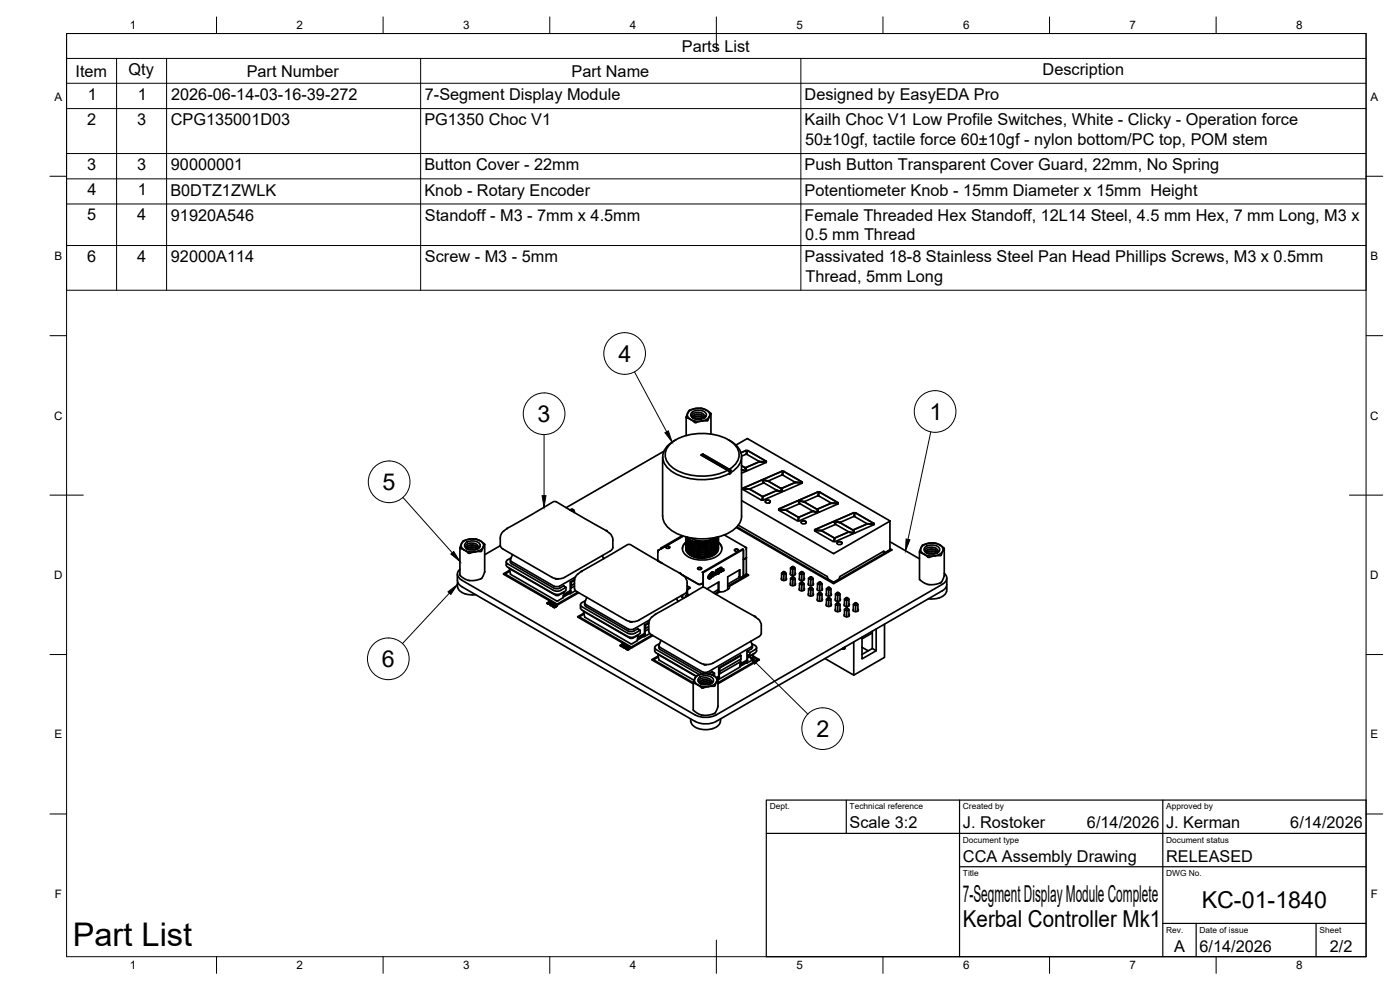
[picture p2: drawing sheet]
<svg xmlns="http://www.w3.org/2000/svg" width="420mm" height="297mm" viewBox="0 0 420 297" stroke-linecap="round" stroke-linejoin="round" font-family="sans-serif">
<!-- layer: Visible -->
<g fill="none" stroke="#000" stroke-width=".51">
<path d="M198.9 137.1v17.7M199.2 135.4l-29.3 16.9M202.9 131.9a5.8 5.8 0 0 0-3.9 6 8.6 8.6 0 0 0 6.8 5.4 18.8 18.8 0 0 0 13.1-1.3M205.9 125.2v5.5M207.6 123.8a3.2 3.2 0 0 1 4.3 .3 1.48 1.48 0 0 1-1.7 1.7h-1.2a1.35 1.35 0 0 1-1.3-.5 1.35 1.35 0 0 1-.1-1.5zM207.9 124.3l1.1-.5 1.4 .1 .8 .5 .2 .7a.54 .54 0 0 1-.5 .4 .54 .54 0 0 1-.5-.4l-1-.1-1 .2a.51 .51 0 0 1-.7-.1 .51 .51 0 0 1 0-.7zM208 125.1l.6-.6 1-.1 1.2 .3 .5 .6-.7-.8-1.4-.2-1.1 .4-.1 .5 .2 .3M208.1 125.4l.6-.4 1.1-.1 1.3 .6M208.6 125.7l1.2-.2 .7 .2M208.7 125.7l1-.1 .7 .2M210.5 136.6l8.4 4.7-8.4-4.8 .4-.3 8.4 4.9-.4 .3M210.5 136.5l.4-.3 8.4 4.9v1l-.4 .2v-1l.4-.2-.4 .3z"/>
<path d="M211.3 125.5l.6-.8-.7 .8M212.9 125l.5-.8-.1-.2-2.4-1.4h-2.3l-1.8 .6-.6 1.2-.2 .9 1.1 .5 1.5 1 1.9-.4M212.9 125l-.5 1.2-1.9 .2M212.9 125l-.9 .8-1.5 .5M212.9 125a2.15 2.15 0 0 0-2.4-2.4 3.5 3.5 0 0 0-4.2 1.8 2.99 2.99 0 0 0 3.6 2l.6-.1M213.4 124.2v6M218.5 131.9a5.8 5.8 0 0 1 4 5.9 6.1 6.1 0 0 1-3.2 4M222.4 135.8l1.7-.6-.2 1.1-1.4 .6M222.5 137.1l.1 17.7a6.8 6.8 0 0 1-5.1 5.7 18 18 0 0 1-16.5-1.8 5.3 5.3 0 0 1-2.1-3.9M222.5 139.7l1 .6M224.1 136.2l3.9 2.3M224.2 131.6l-3.3 1.9"/>
<path d="M224.2 131.6h.2M224.2 135.3l-.1 .9M224.2 135.3l.2-.1 5.6 3.2-.2 .1M224.4 131.6l42.6 24.7M227.7 138.6l2.3 .1M227.8 138.6l-3.9 1.7M228 138.5l-.3 .1M228 138.5h1.8M229.8 138.6l.1 .2-5.5 2.4M151.1 159.4l-.6 .7a5.2 5.2 0 0 0-.4 3.5l.2 .6 .6 .5 14.8 8.5M152.2 158.5h.1M152.2 158.5l-1.1 .9"/>
<path d="M167 150.6h-1.1l-13.7 7.9M167 150.6l14.9 8.6a3.2 3.2 0 0 1 2 2.8M171.1 153l.5-.3 .6 .3-.6 .3-.5-.3M171.6 153.3v.1M172.1 153.6l.3-.1v.3M172.2 153l.2 .5M181.8 159.1h.1M218.9 140.8a4.6 4.6 0 0 0 2-6.9 14 14 0 0 0-12.3-3.7 11.7 11.7 0 0 0-8.2 3.9 4.3 4.3 0 0 0 1.4 6.2 17 17 0 0 0 16.6 .8M221 158.3l29.2 16.8 17.4-10-.5-.5M221.1 158.1l29.1 16.7 16.9-9.9M221.6 157.6l26.7 15.4 .3 .8 1.5 .8M222.5 150.2l27.7 15.9 16.9-9.9"/>
<path d="M222.5 140.9l1.3 .3M222.5 141l1.3 .3M223 146.5h-.1M223.1 146.7l1.9 .1M223.1 146.7l-.2 .2 5.8 3.1 .1-1-3.8-2.2M223.1 146.7l-.2 .1M223.5 140.3l.4 .8M223.8 141.3h.1M223.8 141.3v.1l-1.3 .6M223.8 140.4l.1-.1-.1 .1 .3 .7 .3 .1M224 141.1h.1M224 141l-.2 .2"/>
<path d="M225 146.8l3.8 2.2M229 149l-.1 1h.2M229.1 143.8v.2M229.1 143.8l-.1 .1M229.1 144.8l-.3-.7-.3-.1-5.5 2.5M229.1 144.8h.1M229.1 144.8l-4.1 1.9-1.9-.1-.1-.2M229.2 144.1l1.3 .3M229.2 144.1l-.2 .1 .4 .8 3.8 2.1 1.5 .2M229.2 144.1l-.2 .1M229.6 150.5a.89 .89 0 0 1 1.6 0M229.9 150.2l.5-.1a.6 .6 0 0 1 .8 .5l-.8 .4a.6 .6 0 0 1-.7-.6z"/>
<path d="M230.6 144.4l3.8 2.1 .3 .8M232.9 147.3l-3.9 1.7M233.8 152.7h-.1M233.8 152.9l2 .1 3.8 2.2M233.8 152.9l2 .1M233.8 152.9l-.1 .1M233.8 152.9l-.1 .2 5.5 3.1M234.6 146.7l.3 .6 .3 .1M234.6 147.5l-1.7-.3-3.9 1.8M234.6 141.4l.2 .1M234.6 141.4l-5.5 2.4M234.7 146.5l-.1 .2"/>
<path d="M234.7 146.5l-.1 .1M234.7 147.6l-5.6 2.4M234.7 147.3h.1M234.7 142.4l-4 1.8-1.6-.2M234.8 141.5l-.1 .9M234.9 142.4l.1-.9 .2-.1 5.6 3.3-2.2-.1M234.9 142.4l.1 .2M234.9 142.4h.1M234.9 142.6l3.6 2M235.8 153l3.8 2.2-.1 1M238.5 144.8l-3.8 1.7M238.5 144.8l2.1 .1"/>
<path d="M238.7 144.8l1.9 .1M239.5 156.2h-.3M239.5 150.3l.4 .7M239.6 150.3l-5.8 2.4M239.8 150.1h.1M239.9 151v.1M239.9 151l-4.1 1.9h-2v-.2M239.9 150.3l1.5 .3M239.9 150.3l-.2 .1M239.9 150.3l-.2 .1 .5 .8 3.8 2.1M240.4 156.7a.89 .89 0 0 1 1.6 0M240.6 144.9h.1"/>
<path d="M240.6 144.8l.1 .2-5.6 2.4M240.6 156.4l.6-.1a.6 .6 0 0 1 .7 .6l-.7 .3a.6 .6 0 0 1-.8-.6zM241.4 150.6l3.8 2.2M243.7 153.5l-4 1.7-.1 1M243.9 153.3l1.4 .3M244.5 159.2l.1-.1-.1 .2 5.5 3.2 .3-.1M244.6 158.9l-.1 .1M245.2 152.8l.3 .7M245.3 153.7l-1.6-.2-4 1.7-.1 1M245.4 153.7l.1 .1M245.4 153.7v.2l-5.5 2.4-.3-.1M245.4 147.6l.2 .1z"/>
<path d="M245.4 147.7l-5.6 2.4M245.5 153.5h.1M245.5 153.5l-.2 .1M245.6 147.7l-.2 1.1-3.9 1.7-1.6-.3-.1-.2M245.6 148.7l.2-1h.2l5.5 3.1M245.6 148.7h.1M245.6 148.6l3.7 2.3 2.1 .1M249.5 151l1.9 .1M250.3 156.6l.4 .7M250.3 156.5l-5.7 2.4M250.5 157.4l-3.9 1.7h-2v-.2M250.6 156.3h.1"/>
<path d="M250.6 156.3l1.4 .4M250.7 157.2v.1M250.7 157.2l-.1 .2M250.7 156.5l-.2 .1M250.7 156.5l-.2 .1 .4 .8M250.7 156.5l1.5 .3M250.9 157.4l3.8 2.2 1.6 .1M251.4 151.1l-2-.1-4 1.7M251.4 151.1l.1 .1M251.4 151.1l.1 .1-5.6 2.4h-.2l-.4-.7 .2-.2-.2 .1M251.5 150.8l.1 .1M251.5 150.8l-.1 .2"/>
<path d="M252.2 156.9l3.7 2.1 .4 .8M254.5 159.7l-4 1.7-.1 1M256.1 159.9l-1.6-.2-4 1.7-.1 1M256.1 159.9l.1 .1M256.1 159.9l.1 .2-5.6 2.4-.2-.1M256.2 153.8l.2 .1h-.2l-5.6 2.4M256.3 159.7v.1M256.4 154l-.2 1-4.2 1.7M256.4 154.9h.1M256.4 154.9l3.9 2.2M256.8 153.9l5.5 3.2M256.8 153.9l-.3 .1-.1 .9"/>
<path d="M262.1 157.3l.1 .1-5.5 2.5-.6-.8 .1-.2-.1 .2M262.3 157v.1M262.3 157l-.1 .2-1.9-.1M262.3 157.4l-2.1-.2-4 1.7M267.1 156.3v8.6M137.3 172.2v2M137.3 174.2l.2 .8 1.1 1 70 40.5M137.3 174.6v1.2l.3 1.1 .8 .7 1.2 .6M138.1 170.8a1.86 1.86 0 0 0-.8 1.8 1.86 1.86 0 0 0 1.3 1.5l70 40.4M138.7 162.8a4.6 4.6 0 0 1 6.2 .2 1.81 1.81 0 0 1-1.7 2.4 4.1 4.1 0 0 1-4.8-1.4zM138.9 162.4l2.1-.6 1.7-.1 1.7 .8 1.1 .9-1.1 2.1h-1.7l-2 .5-1.4-1-1.3-.5zM139.6 178.2l1.6 .3 1.6-.1"/>
<path d="M139.7 163a3.2 3.2 0 0 1 4.3 .3 1.48 1.48 0 0 1-1.6 1.7h-1.2a1.35 1.35 0 0 1-1.4-.5 1.35 1.35 0 0 1-.1-1.5zM140.1 164.4l.4-.6 1.4-.2 1.1 .3 .4 .6M140.2 164.6l.5-.4 1.1-.1 1.4 .6M140.2 164.7l1.1-.5 1.6 .3a.46 .46 0 0 0 .6 0 .46 .46 0 0 0 0-.7l-1-.7-1.5-.1-.9 .3-.4 .5 .1 .5 .4 .4M140.7 164.9l1.1-.2 .8 .2M140.8 164.9l1.7 .1M143.4 164.7l.6-.7-.7 .7M143.4 164.5l-.6-.7-1.4-.3-1.2 .4-.1 .5 .2 .3M145.5 163.4v8.2l-1 2-2.1 .6-2.1-.1-1.3-.7-1-.8v-8.2M150.1 163.7l-4.6 2.7M151.2 172.3l16.2 9.2M151.9 168.6l.1 1.2 .4 .3 13.7 8"/>
<path d="M152.8 170.4l.5 1.9 13.7 8M152.8 170.4l.2 .2M153 171.1l-1.8 1.2M153 170.7l13.8 7.9h.9M153 171.4l-1.4 .8 15.6 9.1 6.2-3.6M153.2 168v.6M153.2 168.6l.3 .5 12.8 7.4 .6 .2a2.96 2.96 0 0 0 2.2-.9l.8 .4a3.9 3.9 0 0 1-2.9 1.2l-.8-.3M153.4 167.4l-1.3 .8-.1 .5 .4 .5 13.7 8M153.8 166.4l-.6 1.5 .3 .6 13.1 7.5 1.4-.2 4.7-2.7M166.5 173.6l.9 .1M167.5 173.7h-.1M169.1 175.8l.1 .1"/>
<path d="M169.2 177.6l-1.6 1M169.2 178.3l.2 .1M169.4 178.7v-.3l1.9-1.1v.3l-2.2 1.1M169.9 176.2v1a3.9 3.9 0 0 1-2.9 1.1l-.8-.2M170.9 177.8v.3M171.1 177.2l.2 .1M171.2 177.7l-.1 .5M171.2 174.6l-.1 2.6-1.9 1.1v-.6l-.2 1.7-1.9 .9M171.3 176.5l-.1 .8M171.4 174.7v1M172.4 175.1l-1.1 .5v.9l1.1-.6M172.4 173.9l-1.2 .7 .2 .1 1-.6"/>
<path d="M172.7 177.2l-3.7 2M173.7 177.8l-6.4 3.7M174.5 171.4h.1M176.1 179.2l-.6 1.5M180.8 166.7l.4 .9M181.1 167.4l.2 .1M183.9 162.1v2.1M183.9 164.2l-.2 .6-.5 .5-13.8 7.9-1.5 .5-1.2-.1-1-.4M197.4 168.1l1.3 .9M197.4 168.1v.2M197.9 165.1l-.5 .1 .2 .4M198.3 164.5v.2"/>
<path d="M198.5 164.6l-1.1 .6v2.9M199.8 164.2l.6-.3 .6 .3M200 164l.6-.1 .4 .4-.7 .2-.5-.2zM203.1 179.5l.4 1M204.1 172h.1M204.2 172.1l-13.3-7.7a3.3 3.3 0 0 0-2.2-1.1l-14.3 8.2a3.2 3.2 0 0 0-2 2.8v2.2l.4 .8 15.2 8.8M204.2 172.1h.1M204.2 172.1l1 .8M204.3 172.3h.1M204.7 172.4l4.9 2.9M204.7 160.7l-6.4 3.8 .2 .1M204.9 178.5v.9"/>
<path d="M204.9 178.6l-.4 .5 .7 .4M205 160.9l-6.5 3.7M205.2 172.8l.6 .7 .4 1.4M205.8 164l.3 1.1 1.1 1 1.1 .6 2 .4 1.7-.1 2-.6 1.2-.9 .4-1.2M205.8 163.4l.3 1.1 1.1 1 1.5 .7 1.6 .3 1.9-.1 1.8-.6 1.2-.9 .4-1.2M205.8 162.8l.3 1.1 1.1 1 1.5 .7 2.1 .3 1.8-.2 1.7-.7 1-1 .3-.9M205.8 162.2l.3 1 1.1 1.1 1.7 .7 1.8 .3 1.9-.2 1.5-.5 1-.9 .5-1.2M205.8 161.6l.3 1 1.2 1.2 1.6 .6 1.8 .2 1.9-.1 1.5-.6 1-.8 .5-1.3M205.8 164.1l.3 1.4 1.2 1.1 2.1 .7 2.1 .1M205.8 163.5l.2 1.1 1 1.2 1.8 .8 1.8 .2 1.8-.1 2-.7 1-1.1 .2-1.1M205.8 162.9l.2 1.2 1 1.1 1.7 .8 1.9 .2 2-.1 1.8-.8 1-1 .2-1.1M205.8 162.3l.2 1.2 1 1.1 1.7 .7 1.9 .3 2-.2 1.8-.7 1-1 .2-1.1"/>
<path d="M205.8 161.7l.2 1.2 .9 .9 1.6 .9 2 .3 2.1-.2 1.8-.7 1-1 .2-1.1M205.8 164.6v.1M205.8 161.1l.7 1.2 1 .7 1.3 .5 1.7 .3 2.3-.3 1.4-.5 1-.8 .4-1.1M205.8 164.7a3.3 3.3 0 0 0 3 2.6 6.6 6.6 0 0 0 6.4-1.5l.4-1.1M205.8 164.5a3.7 3.7 0 0 0 3.9 2.9h1.8M205.9 162.7a2.53 2.53 0 0 0-1 2.5 2.53 2.53 0 0 0 1.9 2 8.7 8.7 0 0 0 9.2-1 2.28 2.28 0 0 0-.4-3.5M205.9 162.7l-.7 .7-.4 1.2M205.9 178.8v.3M206.1 177.5v1.4l-.4-.2v.5M206.2 175.8l.9 .5v.2l-.8 .4v1.9l-.2 .1M206.2 174.9v2.2M206.2 177.1l-.2 .6-.5 .5-13.8 7.9-1.6 .4h-1.1l-1-.4"/>
<path d="M206.3 178.8v.1M206.3 161.2a7 7 0 0 0 7.9 .8M206.3 178.3l.4 .3M206.3 178.7h.2M206.3 178.3l.5 .2M207.1 176.3l-.9 .5M207.2 161.4a6.8 6.8 0 0 0 7 0M209.4 170.6l.6-.3 .6 .3M209.5 170.3l.6-.1 .4 .5-.7 .2-.4-.2zM209.6 175.3h.7M210.8 171.7l.2 .1 12.1-7-.2-.1-12.1 7 .2 .5v2.7l-.7 .4 .7-.4v1.3v-4.4M212.2 176.7l3.6-2.1v2.8"/>
<path d="M212.6 173.5l.3 .1M212.6 173.5h.1M212.9 173.6v.1M212.9 173.7h.1M213.2 172.1l-.2 .3a.91 .91 0 0 0-.4 1.1M213.2 173.2l-.1 .2M213.8 172.4l-1 .9M213.9 171.9l.1 .3M214 171.7l-.8 .4M214 171.7l.2 .2M214 171.7h.1M214.1 171.9l.4 .3-.3 .5-.4 .3 .4-.8-.4-.3-.3 .1-.7 .8-.1 .5 1.1-.9 .1 .2-.7 1h-.3"/>
<path d="M214.1 171.9h.2M214.2 172.1v.4l-.4 .5M214.9 171.6l.1-.1zM214.9 171.1v.5M215 172l-.1 .4M215 171.5l-.2 .2v-.5v.5M215 172.3l-.2 .2v-.5v.5M215 171.8l-.1 .4M215.2 171.9h.1M215.1 171l.2-.1-.2 .4zM215.1 172.2h.1M215.2 161.2l-1.2 .9-1.6 .5h-2l-1.8-.5 1.6 .4 1.9-.1 1.6-.4 1.1-.7"/>
<path d="M215.2 172.2h.1M215.2 171.9l.1 .2M215.3 172.1l-.1 .1M215.3 177.1l.4 .3M215.3 172.1l-.2 .1M215.3 172l-.2 .3M215.3 172v.1M215.3 172.1v.1M215.3 170.9l-.2 .4h.3l-.3 .2v-.2M215.3 171.8l-.2 .2M215.4 171.8v.1M215.4 172.1h.1"/>
<path d="M215.4 171.9h.1M215.5 161.1l-.6 .8-1 .6-2.6 .7-1.7-.1-1.6-.5-1-.5-.9-1M215.5 170.8l.2-.1zM215.5 171.8h.1M215.5 171.8l.1 .2M215.5 172l-.1 .1M215.5 171l.2-.1zM215.5 171.7v.1M215.5 161.1l-.4 .8-1 .8-1.2 .5-1.7 .2-1.8-.1-1.7-.5-1.2-.9-.5-.8M215.5 171.9h.1M215.5 176.9l-1.5 .9M215.5 174.7v2.7"/>
<path d="M215.6 171.9h.1M215.6 171.9h-.2M215.6 171.9l-.1 .1M215.6 161.2l-.3 1-.9 1-1.6 .6-1.7 .2-1.8-.1-1.8-.6-1.2-1-.5-1.2v.5l.6 1.2 1.2 .9 1.6 .5 2.1 .2 1.9-.4 1.4-.6 .8-1 .2-1M215.6 161.1h.1M215.6 164.4v.3M215.6 172l-.1 .1M215.6 162.7l.9 1.1 .1 .8M215.6 171.6l-.1 .1M215.6 171.6l.1 .5zM215.6 172.1h.1M215.7 170.9l-.2 .3"/>
<path d="M215.7 171.1l-.2 .2v-.5v.5M215.7 170.7l-.2 .3M215.7 171.6l.1 .2M215.7 172.1h.1M215.7 177.4l-1.1 .7M215.7 177.4l.4 .1M215.9 171.5h.1M215.9 171.5l-.1 .3zM215.9 171l-.1 .1M215.9 171.5l-.2 .6M216 170.6h-.2v.4M216 170.6l-.2 .4"/>
<path d="M216.1 170.5l-.3 .1v.5M216.1 177.6l-1.3 .7M216.1 170.6l-.2 .4M216.1 170.7l-.3-.1v.5M216.2 171.4l-.2 .3M216.2 171.1l-.2 .4M216.2 171.6l-.2 .2v-.5v.5M216.3 170.3h.1M216.3 170.3l.2 .4-.3 .2zM216.3 170.4v.2zM216.3 170.4v.2M216.4 170.3l-.2 .6"/>
<path d="M216.4 170.6l.1 .1M216.6 171.1v.1M216.6 171l-.3 .1v.5M216.6 171h.1M216.6 171.2v.1M216.6 171.3l.1-.2-.3-.1-.1 .6M216.6 171.3l-.3 .3M216.6 171.2l-.2-.1v.4l.2-.2M216.9 170.8l.2 .3-.4 .3zM216.9 170.8l-.1 .3zM216.9 170.8l-.1 .3M216.9 170.7l-.2 .7"/>
<path d="M217 171.1v.1M217.4 160.5l6.6 3.8v7.9M218.4 175.6l.5 .3-.1 .7-1.6 .9h-1.1M220.4 165.1l.6-.3 .6 .3M220.6 164.8l.6-.1 .4 .5-.7 .2-.5-.2zM221.8 171.1l-.1 2.3-3.3 1.9M222.1 173.4v-2.5l-3.7 2.2v3.8M223.1 164.8v8l-1 .6-.4-.2M223.1 165.1v7.7l.8-.4M223.6 164.2l.4 .1-.1 .5M223.9 172.4l.3 .2-5.5 3.1 .2 .2 5.7-3.3M224 172.1l.6 .4"/>
<path d="M224 167.3l-.9 .6M224 172.2l-.1 .2M224.6 172.5v.1M234.6 173.4l-.2 .2a.88 .88 0 0 0 .9 .6 .88 .88 0 0 0 .8-.6l-.2-.2M235 171.6h.5zM235 171.6l-.4 .4M235.2 171.8v.6l-.6-.4v2M235.5 171.6l.4 .4M235.9 174v-2l-.7 .4v1.8M237.3 171.9l-.2 .2a.88 .88 0 0 0 .8 .5 .88 .88 0 0 0 .9-.5l-.2-.2M237.3 175l-.2 .2a.88 .88 0 0 0 .8 .5 .88 .88 0 0 0 .9-.5l-.2-.2M237.7 173.2h.5z"/>
<path d="M237.7 170.1h.5zM237.7 173.2l-.4 .3M237.7 170.1l-.4 .3M237.9 173.3v.6l-.6-.4v2M237.9 170.2v.6l-.6-.4v2M238.2 173.2l.4 .3M238.2 170.1l.4 .3M238.6 175.5v-2l-.7 .4v1.8M238.6 172.4v-2l-.7 .4v1.8M240 173.4l-.2 .2a.88 .88 0 0 0 .8 .6 .88 .88 0 0 0 .8-.6l-.1-.2M240 176.5l-.2 .2a.88 .88 0 0 0 .8 .6 .88 .88 0 0 0 .8-.6l-.1-.2M240.4 174.7h.5z"/>
<path d="M240.4 171.6h.5zM240.4 174.7l-.5 .4M240.4 171.6l-.5 .4M240.6 174.9v.6l-.7-.4v2M240.6 171.8v.6l-.7-.4v2M240.9 174.7l.4 .4M240.9 171.6l.4 .4M241.3 177.1v-2l-.7 .4v1.8M241.3 174v-2l-.7 .4v1.8M242.7 175l-.2 .2a.88 .88 0 0 0 .8 .5 .88 .88 0 0 0 .9-.5l-.2-.2M242.7 178.1l-.2 .2a.88 .88 0 0 0 .8 .5 .88 .88 0 0 0 .9-.5l-.2-.2M243.1 173.2h.5z"/>
<path d="M243.1 176.3h.5zM243.1 173.2l-.4 .3M243.1 176.3l-.4 .3M243.3 173.3v.6l-.6-.4v2M243.3 176.4v.6l-.6-.4v2.1M243.6 173.2l.4 .3M243.6 176.3l.4 .3M244 175.5v-2l-.7 .4v1.8M244 178.7v-2.1l-.7 .4v1.9M245.4 176.5l-.2 .2a.88 .88 0 0 0 .8 .6 .88 .88 0 0 0 .8-.6l-.1-.2M245.4 179.7l-.2 .2a.88 .88 0 0 0 .8 .5 .88 .88 0 0 0 .8-.5l-.1-.2M245.8 174.7h.5z"/>
<path d="M245.8 177.8h.5zM245.8 174.7l-.5 .4M245.8 177.8l-.5 .4M246 174.9v.6l-.7-.4v2M246 178v.6l-.7-.4v2M246.3 174.7l.4 .4M246.3 177.8l.4 .4M246.7 177.1v-2l-.7 .4v1.8M248 178.1l-.1 .2a.88 .88 0 0 0 .8 .5 .88 .88 0 0 0 .8-.5l-.1-.2M248.5 179.4h.5zM248.5 176.3h.5zM248.5 179.4l-.5 .4"/>
<path d="M248.5 176.3l-.5 .3M248.7 179.5v.7l-.7-.4v2M248.7 176.4v.6l-.7-.4v2.1M249 179.4l.4 .4M249 176.3l.4 .3M249.4 178.7v-2.1l-.7 .4v1.9M250.1 174.6h.2M250.4 161.4l-3.8-2.2h-2h2l3.8 2.2-.1 1M250.8 179.7l-.2 .2a.88 .88 0 0 0 .8 .5 .88 .88 0 0 0 .8-.5l-.1-.2M251.2 177.8h.5zM251.2 177.8l-.5 .4M251.2 163a.89 .89 0 0 1 1.5 0"/>
<path d="M251.4 162.6l.6-.1a.6 .6 0 0 1 .7 .6l-.7 .3a.6 .6 0 0 1-.8-.6zM251.4 178v.6l-.7-.4v2M251.7 177.8l.4 .4M253.9 179.4h.5zM253.9 179.4l-.5 .4M254.1 179.5v.7l-.7-.4v2M254.4 179.4l.4 .4M265 165.5l.5 .3M267.1 162.5l8.8 5.2M267.1 164.9l-1.6 .9-.3-.4-13.1 7.6-.3 .8-1.5 .8M277.3 166.3a1.55 1.55 0 0 1-1-1.7 1.55 1.55 0 0 1 1.4-1.3 4.7 4.7 0 0 1 5.1 .9 1.81 1.81 0 0 1-1.7 2.5l-.6 .1M277.3 166.3l1.5 .5h1.7"/>
<path d="M277.3 166.3l1.3 .9 1.9-.4M277.6 164.2a3.2 3.2 0 0 1 4.3 .3 1.48 1.48 0 0 1-1.6 1.7h-1.2a1.35 1.35 0 0 1-1.4-.5 1.35 1.35 0 0 1-.1-1.5zM278 165.6l.4-.6 1.1-.2 1.2 .3 .6 .6M278.1 165.8l.6-.4 1.1-.1 1.3 .6M278.1 165.9l1.3-.5 1.4 .3a.48 .48 0 0 0 .6 0 .48 .48 0 0 0 0-.7l-1-.7h-1.8l-.7 .3-.3 .5 .1 .5 .4 .3M278.6 166.1l1.1-.1 .9 .2M278.7 166.1l1.7 .1M281.3 165.9l.6-.7-.7 .7M281.3 165.7l-.7-.7-1.4-.3-1.1 .5-.1 .4 .2 .4M282.8 175.3l-67.9 39.2a7 7 0 0 1-6.3 0M283.4 164.6l-1-.9-1.5-.7-1.3-.1-1.7 .3-1.1 .5-.9 1.9 1.4 .7M283.4 164.6l-1 2.1-1.9 .1"/>
<path d="M283.4 172a1.86 1.86 0 0 1 .7 1.8 1.86 1.86 0 0 1-1.3 1.5M283.4 164.6v8.2l-1 2-2 .6-2.1-.1-2.3-1.4-.1-8.3M284.1 175.8l-.1 1.8-.4 .7-.7 .6a5.8 5.8 0 0 1-4.3 .8M284.1 173.5a3.4 3.4 0 0 1-.4 3.1l-.9 .6-67.9 39.3a7 7 0 0 1-6.3-.1M164.2 181h.1M164.2 181l.2 .2M164.4 181h.1M164.4 181h-.3M164.4 181.2h.1M164.4 181l.3 .1M164.5 180.8h.1M164.5 180.8l.1 .1"/>
<path d="M164.6 180.7l-.1 .1M164.6 180.9l.1 .2M164.6 180.7h-.1M164.6 180.9h.1M164.6 180.6v.1M164.7 181.1h.1M164.9 180.7v.3M164.9 180.7l.2 .2M164.9 180.6l-.3 .1M164.9 180.6h.1M164.9 181.2h-.5M164.9 181h.1"/>
<path d="M164.9 181.2h.1M164.9 180.6l.4 .1M165 181.1l-.1 .1M165 181h.1M165.3 180.7v.1M165.3 180.7h.1M165.3 180.9h.1M165.3 180.8h.1M165.4 180.9h-.3M165.5 181l-.5 .5M165.6 181h.2l-.3 .4 .6-.1M166.1 181.3l-.3 .3 .4-.2"/>
<path d="M166.3 181.4l.1 .1M166.3 181.5l-.9 .3 .2-.4-.6 .1M166.7 181.6l-.3 .1 .4 .2-.9 .2M166.7 181.6h.1M166.7 181.6l.3 .1M166.9 182l-.7 .1 .2 .3-.6-.3M166.9 182h.1M167 181.7v.1M167 181.8h.1M167 182h-.1M167 181.9v.1M167.1 181.8h.1"/>
<path d="M167.1 181.8v.1M167.1 181.9h.1M174.2 181.4l.1 1.2 .4 .4M174.6 182l13.8 8M174.6 183l13.8 8M174.7 180.8l-.5 .5 .5 .7M175.2 184l-1.8 1.1 16.2 9.2M175.3 184.2l-1.5 .9 15.7 9 6.2-3.6M175.5 180.9v.6M175.5 181.5l.3 .5 12.7 7.3M175.5 180.7l.3 .7M175.7 180.2l-1.1 .6"/>
<path d="M175.8 181.4l12.7 7.3 1.1 .2 .6-.2M186.1 193.7l.2-.1 .4 .2M186.1 193.7h.1M186.2 193.7l.2 .2M186.4 193.9h.1M186.5 193.5h.1M186.5 193.5l.1 .1M186.5 193.4v.1M186.5 193.4h.1M186.6 193.4h-.1M186.6 193.6l.1 .2M186.6 193.6h.1"/>
<path d="M186.6 193.3v.1M186.7 193.3l-.1 .1M186.7 193.8h.1M186.9 193.4l.2 .2M186.9 193.4v.3M186.9 193.3h-.2M186.9 193.3h.1M186.9 193.9h-.5M186.9 193.3l.3 .1M186.9 193.7h.1M186.9 193.9h.1M187 193.7h.1"/>
<path d="M187 193.8l-.1 .1M187 194.2l.2 .1M187.2 193.4l.1 .1M187.2 193.4h.1M187.3 193.5h.1M187.3 193.6h-.2M187.3 193.6h.1M187.5 193.7h.2l-.2 .3 .4-.1M187.5 193.7l-.5 .5M187.9 194.8h.1M187.9 193.9l.2 .1M188 194.8h.1"/>
<path d="M188 194.8l.3 .2M188 194l-.2 .2 .4-.1M188.2 194.1h.2l-1 .4 .2-.4-.4 .2M188.3 195h.1M188.4 190l1.3 .2 .8-.2M188.4 191l1.3 .2 .8-.2M188.5 195h-.1M188.5 189.3l1.1 .2 .6-.2M188.6 194.4l.2 .1-.3 .1v.2l-.4-.2-.2 .2M188.6 194.4l.5 .1M188.6 194.9l-.1 .1M188.7 194.9h-.1"/>
<path d="M188.8 186.4l.9 .2M188.8 194.7h.1M188.8 194.8h.1M189.1 194.5l-.5 .4M189.3 193.2h.4M189.8 186.5l-.1 .1M190.2 189.3l1.2-.6 .7 .4-1.6 .9M191.4 188.7h.1M191.5 190.4l-1.6 1.1h-.8l-14-8.2 .5 1.9 13.7 8M191.5 191.2l.2 .1M191.7 191.5v-.2l1.9-1.1v.2l-2.3 1.2M192.1 189.1v1l-1.6 .9"/>
<path d="M193.2 190.7v.2M193.4 190.1l.2 .1M193.4 190.5v.5M193.5 187.4l-.1 2.7-1.9 1.1v-.6l-.3 1.6-1.5 1M193.6 189.3l-.1 .8M193.7 187.6v.9M194.7 188l-1.1 .5v.8l1.1-.6M194.7 186.7l-1.2 .7 .2 .2 1-.6M195 186l-4.8 2.7M195 190.1l-3.7 2M195.7 198l12.3 7.2M195.7 197.9v.1"/>
<path d="M195.9 190.7l-6.3 3.7M196.5 194.3v1M196.5 195.3l.4 .6 12 6.9M196.7 184.3a3.2 3.2 0 0 0-2 2.9M196.7 184.3l13.8-8 .7-.1 15.3 8.8a3.1 3.1 0 0 1 2 2.8v2.2l-.4 .8-14.1 8.2-1 .3-1.2 .1-1.6-.4-15.1-8.8-.4-.8v-2.2M196.7 184.3h.1M196.8 184.3h.1M197.4 196.2l.4 1.9 10.5 6M197.4 196.1l.2 .3M197.5 196.8l-1.8 1.1M197.5 196.4l11.4 6.5M197.6 197.1l-1.5 .9 11.9 6.8v8.2l1.2 1 1.1 .5 1.7 .1 1.4-.2 1.1-.4 .4-.5 .6-1.5v-8.5"/>
<path d="M197.7 193.7v.7M197.7 194.3l.4 .5 12.8 7.4M198 193.1l-1.4 .8-.1 .5 .4 .5 13 7.5M198.4 192.1l-.6 1.5 .3 .6 12.7 7.4 1.1 .2 .6-.2M203.3 180.2l.3 .2M211.1 199.3l.9 .1M222.2 196.6l.1 .1M222.3 199.1l.2 .2M222.4 196.8v.9l-6.5 3.6v.9l6.4-3.7-.3 1.7-6.4 3.7-.1-.1M222.5 199.5v-.2l1.9-1.1v.2l-2.3 1.1M224 198.7v.2M224.2 198l.2 .2"/>
<path d="M224.2 198.5l-.1 .5M224.3 195.4l-.1 2.6-1.9 1.1v-1.3M224.4 197.3l-.1 .8M225 195.8v1M225.3 192.4l.5 1.1M225.6 193.1l1.3 .8 .1 .5-.4 .5-1.6 .9-.7-.4 1.3-.8 .2-1M225.8 193.4l-.3 .7-13 7.5M226 197.1l1.4 .9-11.9 6.8M226 196.4l-1.6 .9v-.9l.6 .4M226 196.8l1.9 1.1-12.4 7.3M226.1 196.2l-.3 1.8-3.8 2M226.2 196.1l-.2 .3"/>
<path d="M226.4 184.9h.1M227.1 195.3l-.2 .4-1.9 1.1M227.1 194.3v1M246.7 180.2v-2l-.7 .4v1.8M248 181.2l-.1 .2a.88 .88 0 0 0 .8 .6 .88 .88 0 0 0 .8-.6l-.1-.2M249.4 181.8v-2l-.7 .4v1.8M250.8 182.8l-.2 .2a.88 .88 0 0 0 .8 .5 .88 .88 0 0 0 .8-.5l-.1-.2M251.2 180.9h.5zM251.2 180.9l-.5 .4M251.4 181.1v.6l-.7-.4v2M251.7 180.9l.4 .4M252.1 180.2v-2l-.7 .4v1.8"/>
<path d="M252.1 183.3v-2l-.7 .4v1.8M252.9 194.7h.1M253 194.7h-.4M253.3 194.3l-.1 .2h-.2h.2M253.4 194.8h.1M253.5 194.2l-.1 .5h-.4M253.9 182.5h.5zM253.9 182.5l-.5 .4M254.1 182.7v.6l-.7-.4v2M254.4 182.5l.4 .4M254.8 181.8v-2l-.7 .4v1.8M254.8 184.9v-2l-.7 .4v1.8"/>
<path d="M254.8 181.2l.1 .2a.88 .88 0 0 1-.8 .6 .88 .88 0 0 1-.8-.6l.1-.2M254.8 184.3l.1 .2a.88 .88 0 0 1-.8 .6 .88 .88 0 0 1-.8-.6l.1-.2M256.2 192.6v10l-8.6-5M256.5 180.9h.5zM256.5 180.9l-.4 .4M256.8 181.1v.6l-.7-.4v2M257 180.9l.5 .4M257.5 183.3v-2l-.7 .4v1.8M257.5 182.8l.1 .2a.88 .88 0 0 1-.8 .5 .88 .88 0 0 1-.8-.5l.1-.2M258.7 194.2l1.9 1.1M261.8 189.4v5.2l1.2 .6M261.8 189.9l-3.1 1.8"/>
<path d="M261.8 194.6l-3.1 1.7M263 188.7v6.5l-4.3 2.5v-6.5M265.5 187.3v9.9l-9.3 5.4M207.3 215.7l.1 1.1 .4 .7 .9 .7 .9 .4M208.9 202.8l2-.6h2.1l1 .4 1.4 1 .1 .2-.5 .8M208.9 202.8l-.9 2.1 1.4 .6M209.4 205.5l1.3 .9 1.9-.4M209.4 205.5l1.5 .5h1.8M209.7 203.4a3.2 3.2 0 0 1 4.4 .3 1.48 1.48 0 0 1-1.7 1.7h-1.2a1.35 1.35 0 0 1-1.4-.5 1.35 1.35 0 0 1-.1-1.5zM210 203.8l1-.4 1.4 .1 .9 .5 .2 .7a.6 .6 0 0 1-.5 .4 .6 .6 0 0 1-.6-.4l-1.1-.1-.8 .3a.52 .52 0 0 1-.7-.1 .52 .52 0 0 1 0-.7zM210.1 204.8l.4-.6 1.4-.2 1.1 .4 .4 .5M210.2 205l.7-.4 .9-.1 1.4 .7"/>
<path d="M210.7 205.3l1.2-.1 .8 .2M210.8 205.3l1.7 .1M210.9 202.2a4 4 0 0 1 4.2 1.6l-.1 .8M210.9 202.2a2.29 2.29 0 0 0-2.5 2.2l1 1.1M212.6 202.1l1.1-.6 .7 .5-.8 .4M213.4 205.1l.6-.7-.7 .7M213.4 204.9l-.5-.7-1.5-.3-.8 .2-.4 .4 .1 .7M213.7 201.5l.1 .1M213.9 218.6l-1.8 .3-2.5-.3M214.4 202v.9M215 204.6l-.5 1.3-1.9 .1M215 204.6l-.8 .9-1.5 .5"/>
<path d="M215.2 203.5l.7-.4v.2l-.5 .3M215.7 202.9l.2 .2M215.7 203.4l-.1 .5M215.8 200.3l6.4-3.7 .2 .2-6.4 3.6zM215.8 200.3l-.1 2.6-.7 .4M215.9 202.2l-.1 .8M216 200.4v1M216.3 215.7l-.2 1.1-.3 .7-.7 .5-1.2 .6"/>
<circle cx="213.2" cy="173.3" r=".14"/>
</g>
<g fill="#000">
<circle cx="181.9" cy="159.2" r=".25"/>
<circle cx="174.4" cy="171.5" r=".25"/>
<circle cx="203.9" cy="172" r=".25"/>
<circle cx="210.8" cy="171.7" r=".25"/>
<circle cx="212.6" cy="173.6" r=".25"/>
<circle cx="212.9" cy="173.3" r=".25"/>
<circle cx="213.1" cy="172.3" r=".25"/>
<circle cx="213.4" cy="172.9" r=".25"/>
<circle cx="213.8" cy="172.4" r=".25"/>
<circle cx="213.8" cy="173" r=".25"/>
<circle cx="214" cy="171.7" r=".25"/>
<circle cx="214" cy="172.2" r=".25"/>
<circle cx="214" cy="172.7" r=".25"/>
<circle cx="214.3" cy="171.9" r=".25"/>
<circle cx="215.1" cy="172" r=".25"/>
<circle cx="215.1" cy="171.9" r=".25"/>
<circle cx="215.1" cy="172.3" r=".25"/>
<circle cx="215.2" cy="172.2" r=".25"/>
<circle cx="215.3" cy="172.2" r=".25"/>
<circle cx="215.3" cy="172" r=".25"/>
<circle cx="215.3" cy="171.8" r=".25"/>
<circle cx="215.4" cy="171.9" r=".25"/>
<circle cx="215.6" cy="171.8" r=".25"/>
<circle cx="215.8" cy="170.6" r=".25"/>
<circle cx="215.8" cy="171.1" r=".25"/>
<circle cx="215.9" cy="171.5" r=".25"/>
<circle cx="216.1" cy="170.5" r=".25"/>
<circle cx="216.2" cy="170.9" r=".25"/>
<circle cx="216.3" cy="171.6" r=".25"/>
<circle cx="216.3" cy="171.1" r=".25"/>
<circle cx="216.4" cy="170.3" r=".25"/>
<circle cx="216.4" cy="170.5" r=".25"/>
<circle cx="216.5" cy="170.7" r=".25"/>
<circle cx="216.7" cy="171.4" r=".25"/>
<circle cx="216.9" cy="170.8" r=".25"/>
<circle cx="216.9" cy="170.7" r=".25"/>
<circle cx="217" cy="171" r=".25"/>
<circle cx="217" cy="171.2" r=".25"/>
<circle cx="226.5" cy="185" r=".25"/>
<circle cx="252.9" cy="194.7" r=".25"/>
</g>
<!-- layer: BORDER -->
<g fill="none" stroke="#000" stroke-width=".3">
<path d="M20 10.1h390v276.9h-390zM65 5.1v5M115 5.1v5M165 5.1v5M215 5.1v10M265 5.1v5M315 5.1v5M365 5.1v5M15 52.9h5M410 52.9h5M15 100.7h5M410 100.7h5"/>
<path d="M15 148.6h10M405 148.6h10M15 196.4h5M410 196.4h5M15 244.2h5M410 244.2h5M65 287v5M115 287v5M165 287v5M215 282.1v9.9M265 287v5M315 287v5"/>
<path d="M365 287v5"/>
</g>
<!-- layer: TITLEBLOCK -->
<path d="M230 240.1h180v46.9h-180zM230 250h180M254 240.1v9.9M288 240.1v46.9M349 240.1v46.9M288 260.1h122M349 277.1h61M359 277.1v9.9M395 277.1v9.9" fill="none" stroke="#000" stroke-width=".36"/>
<!-- layer: Parts Lists -->
<path d="M20 10.1h390v77h-390zM20 17.5h390M35 17.5v69.6M50 17.5v69.6M126.2 17.5v69.6M240.3 17.5v69.6M20 25h390M20 32.6h390M20 46.1h390M20 53.7h390M20 61.2h390M20 73.7h390" fill="none" stroke="#000" stroke-width=".3"/>
<!-- layer: Balloons -->
<g fill="none" stroke="#000" stroke-width=".3">
<circle cx="187.5" cy="106.1" r="6.3"/>
<circle cx="163.3" cy="124.1" r="6.3"/>
<circle cx="280.6" cy="123.5" r="6.3"/>
<circle cx="116.8" cy="144.6" r="6.3"/>
<circle cx="116.5" cy="197.7" r="6.3"/>
<circle cx="246.9" cy="218.6" r="6.3"/>
</g>
<!-- layer: 0 -->
<path d="M199.6 129.8l1-.5 1.1 3.3zM162.7 148.7h1.2l-.6 3.5zM134.5 177.6l2.8-2.2-2 3zM135.3 166.2l.9-.7 1.8 3zM271.9 161.7l1.2 .3-1.3 3.3zM224.4 196.4l2.9 2.1-.8 .8z" fill="#000" stroke="#000" stroke-width=".3"/>
<path d="M190.4 111.6l9.7 17.9M163.3 130.4v18.3M279.3 129.6l-6.8 32.2M120.9 149.3l14.8 16.5M134.9 178l-14.1 15.1M226.9 198.9l15.5 15.4" fill="none" stroke="#000" stroke-width=".3"/>
<text font-size="9.8" x="21.8" y="283.7">Part List</text>
<g font-size="7">
<text x="185.6" y="108.6">4</text>
<text x="279" y="126">1</text>
<text x="161.3" y="126.6">3</text>
<text x="114.8" y="147">5</text>
<text x="114.6" y="200.1">6</text>
<text x="245" y="221.2">2</text>
<text x="289" y="270.6">7-Segment Display Module Complete</text>
<text x="360.6" y="272.3">KC-01-1840</text>
<text x="289" y="278.1">Kerbal Controller Mk1</text>
</g>
<g font-size="4.9">
<text x="204.6" y="15.5">Parts List</text>
<text x="22.7" y="23">Item</text>
<text x="38.6" y="22.5">Qty</text>
<text x="74" y="23">Part Number</text>
<text x="171.5" y="23">Part Name</text>
<text x="312.9" y="22.5">Description</text>
<text x="26.3" y="29.9">1</text>
<text x="41.3" y="29.9">1</text>
<text x="51.4" y="30">2026-06-14-03-16-39-272</text>
<text x="127.5" y="30">7-Segment Display Module</text>
<text x="241.5" y="30">Designed by EasyEDA Pro</text>
<text x="26.2" y="37.5">2</text>
<text x="41.1" y="37.5">3</text>
<text x="51.2" y="37.6">CPG135001D03</text>
<text x="127.4" y="37.6">PG1350 Choc V1</text>
<text x="241.5" y="37.6">Kailh Choc V1 Low Profile Switches, White - Clicky - Operation force</text>
<text x="241.6" y="43.5">50±10gf, tactile force 60±10gf - nylon bottom/PC top, POM stem</text>
<text x="26.1" y="51">3</text>
<text x="41.1" y="51">3</text>
<text x="51.3" y="51.1">90000001</text>
<text x="127.4" y="51.1">Button Cover - 22mm</text>
<text x="241.5" y="51.1">Push Button Transparent Cover Guard, 22mm, No Spring</text>
<text x="26.2" y="58.6">4</text>
<text x="41.3" y="58.6">1</text>
<text x="51.1" y="58.7">B0DTZ1ZWLK</text>
<text x="127.4" y="58.7">Knob - Rotary Encoder</text>
<text x="241.5" y="58.7">Potentiometer Knob - 15mm Diameter x 15mm Height</text>
<text x="26.1" y="66.1">5</text>
<text x="41.2" y="66.1">4</text>
<text x="51.3" y="66.2">91920A546</text>
<text x="127.5" y="66.3">Standoff - M3 - 7mm x 4.5mm</text>
<text x="241.4" y="66.3">Female Threaded Hex Standoff, 12L14 Steel, 4.5 mm Hex, 7 mm Long, M3 x</text>
<text x="241.6" y="72.1">0.5 mm Thread</text>
<text x="26.1" y="78.6">6</text>
<text x="41.2" y="78.6">4</text>
<text x="51.3" y="78.7">92000A114</text>
<text x="127.5" y="78.7">Screw - M3 - 5mm</text>
<text x="241.5" y="78.7">Passivated 18-8 Stainless Steel Pan Head Phillips Screws, M3 x 0.5mm</text>
<text x="241.7" y="84.6">Thread, 5mm Long</text>
<text x="255" y="248.5">Scale 3:2</text>
<text x="289" y="248.5">J. Rostoker</text>
<text x="326.2" y="248.5">6/14/2026</text>
<text x="350" y="248.5">J. Kerman</text>
<text x="387.2" y="248.5">6/14/2026</text>
<text x="289" y="258.6">CCA Assembly Drawing</text>
<text x="350" y="258.6">RELEASED</text>
<text x="352.3" y="285.7">A</text>
<text x="360" y="285.5">6/14/2026</text>
<text x="399.1" y="285.7">2/2</text>
</g>
<g font-size="3.5">
<text x="39" y="8.8">1</text>
<text x="89" y="8.8">2</text>
<text x="139" y="8.8">3</text>
<text x="189" y="8.8">4</text>
<text x="239" y="8.8">5</text>
<text x="289" y="8.8">6</text>
<text x="339" y="8.8">7</text>
<text x="389" y="8.8">8</text>
<text x="16.3" y="30.2">A</text>
<text x="411.3" y="30.2">A</text>
<text x="16.3" y="78">B</text>
<text x="411.3" y="78">B</text>
<text x="16.2" y="125.9">C</text>
<text x="411.2" y="125.9">C</text>
<text x="16.2" y="173.7">D</text>
<text x="411.2" y="173.7">D</text>
<text x="16.3" y="221.6">E</text>
<text x="411.3" y="221.6">E</text>
<text x="16.4" y="269.4">F</text>
<text x="411.4" y="269.4">F</text>
<text x="39" y="290.8">1</text>
<text x="89" y="290.8">2</text>
<text x="139" y="290.8">3</text>
<text x="189" y="290.8">4</text>
<text x="239" y="290.8">5</text>
<text x="289" y="290.8">6</text>
<text x="339" y="290.8">7</text>
<text x="389" y="290.8">8</text>
</g>
<g font-size="2.5">
<text x="231" y="242.9">Dept.</text>
<text x="255" y="242.9">Technical reference</text>
<text x="289" y="242.9">Created by</text>
<text x="350" y="242.9">Approved by</text>
<text x="289" y="252.8">Document type</text>
<text x="350" y="252.8">Document status</text>
<text x="289" y="262.9">Title</text>
<text x="350" y="262.9">DWG No.</text>
<text x="350" y="279.9">Rev.</text>
<text x="360" y="279.9">Date of issue</text>
<text x="396" y="279.9">Sheet</text>
</g>
</svg>
